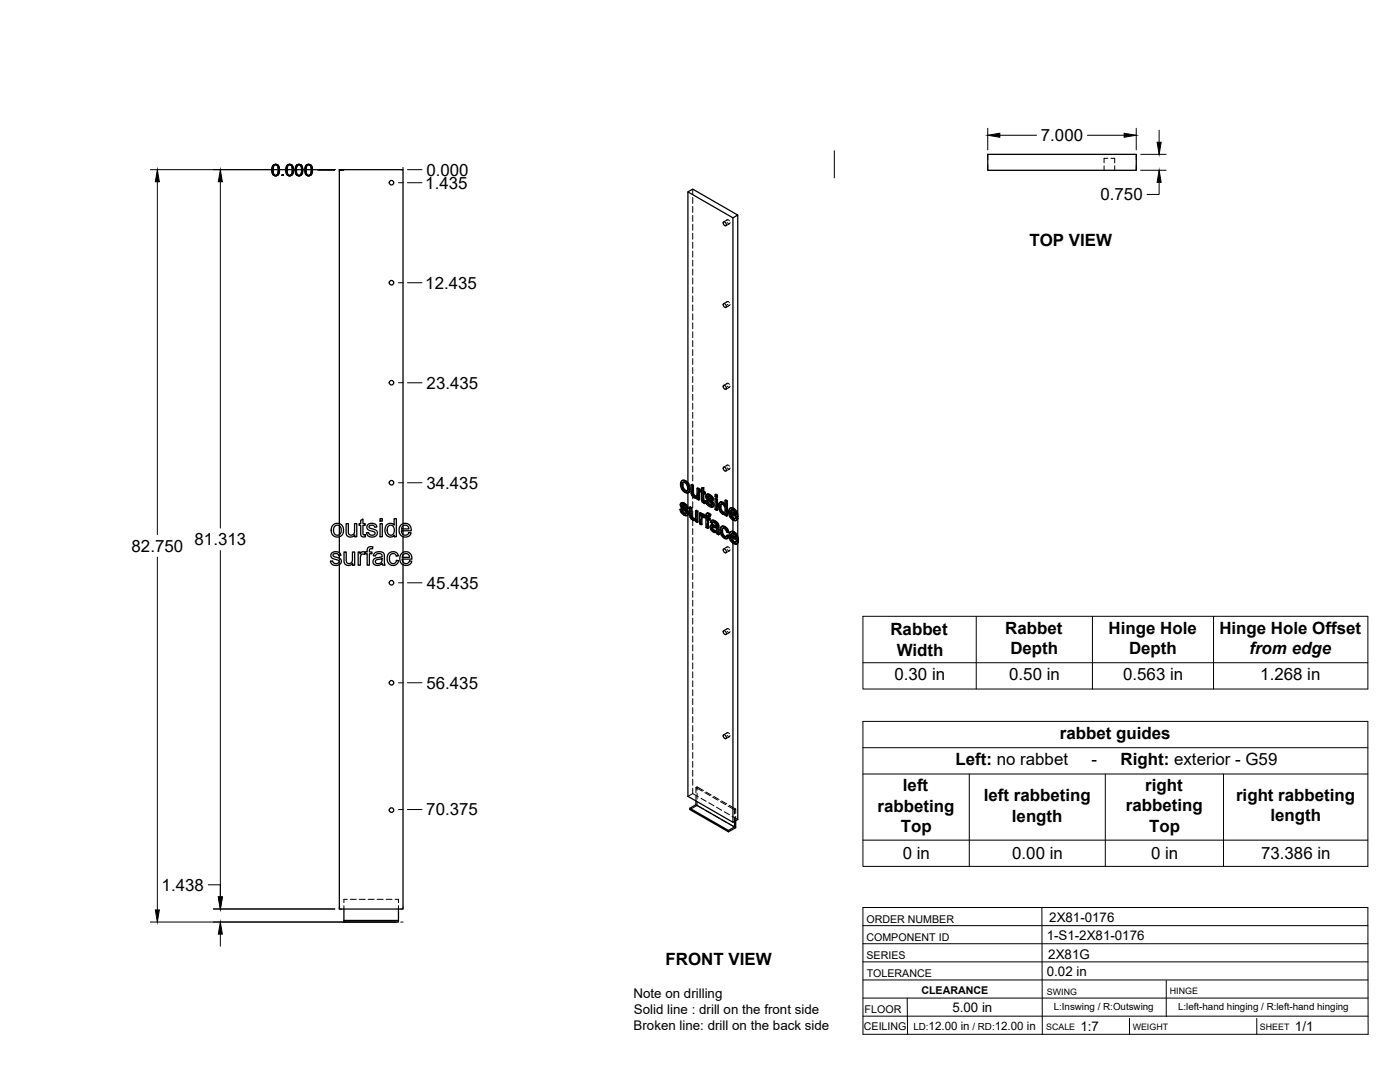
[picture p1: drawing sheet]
<svg xmlns="http://www.w3.org/2000/svg" width="559mm" height="432mm" viewBox="0 0 559 432" stroke-linecap="round" stroke-linejoin="round" font-family="sans-serif">
<!-- layer: Visible -->
<g fill="none" stroke="#000" stroke-width=".51">
<path d="M274.6 76.6l1.9-1.1 18 10.3-2 1.1M394.3 61.6h59.2v6.4h-59.2zM288.8 88.5a.93 .93 0 0 1 1 .6 .93 .93 0 0 1-.3 1l-.8-.8zM294.5 85.8v119.5M288.8 121.2a.93 .93 0 0 1 1 .5 .93 .93 0 0 1-.3 1.1l-.8-.9zM288.8 153.8a.93 .93 0 0 1 1 .5 .93 .93 0 0 1-.3 1.1l-.8-.9zM272.2 191.8l.8-.2 .7 .2zM272.2 191.8l-.5 .7-.1 .8 .5 1.9 1.6 1.5h.7l.5-.3M272.3 193.6l.3 1.5M272.6 195.1l.3-.2 .8 .8-.3 .2zM272.8 192.5l-.2 .9M272.9 194.9l-.3-1.5-.3 .1 .2-.8 .5-.2 .9 .6 .5 1.4-.2 1.4h-.8"/>
<path d="M273.4 192l1 1a1.92 1.92 0 0 1 1 2M273.7 195.7l.5 .2M273.7 191.8l1.2 1.3M274.6 192.6v-116l17.9 10.3v115.8M274.6 193.3l.5 1.9 .3-.2-.2 1.2M275.1 195.2l-.2 1.2 .3-.2-.6 .5v5.7M275.8 193.5l.7 .4 .3-.2v3.2M276.5 193.9v3.1l.3-.1 .3 .6M276.5 197.1l.3 .6 .3-.2 .5 .4M276.8 197.7l.4 .4h.9l-.3 .1M276.8 193.7l-.7-.3-.3 .1v2.9l.3 1.1 .8 1a.97 .97 0 0 0 1.4 .1v.6l.5 .4M277.2 198.1l.6 .1"/>
<path d="M278.2 194.9l.6 .4 .4-.2v4.3l-.4 .2v-4.3M278.3 198.6l-.3 .2M279.2 195.1l-.7-.4-.3 .2v2.6l-.4 .7M280 195.5l-.5 .1v.6l.5 .3v3.3l.8 1h.8l-.1-.7-.6 .1M280 194.8l.9-.2v1.5M280.6 194.8v1.5l.3-.2 .6 .3M280.6 196.3l.6 .3 .3-.2v.6l-.3 .2v-.6M280.6 199.8l.7 .2M280.7 200l.8 .1M280.9 194.6l-.9 .2v1.1l-.5-.3M280.9 197v2.6M281.2 197.2l-.6-.4v2.9l.5 .1"/>
<path d="M281.6 199.9l.6 .2M282.1 197.3l1.3 .1M282.3 198.3l.1 .3 .3-.2 .2 .4M282.4 198.6l.2 .3a1.16 1.16 0 0 1 1.4 .8l.4 .4M282.4 197.2l-.4 .2M282.5 197.4l.6 .2 .3-.2 .7 .6M282.5 199.9l-.6-.2-.3 .2 .4 1.2 .9 .9a1.24 1.24 0 0 0 1.6 .2M282.6 198v.1M282.6 198.9l1.5 1.4 .3-.2 .4 .7M282.7 198.4l-.1-.3-.3 .2 .1-.2 1 .3 .5 1 .6 .2M282.8 197.2l-.9 .3-.2 .9 .4 .8 1.9 1.8-.2 .7M283.1 197.6l.7 .6 .3-.2 .5 .7"/>
<path d="M283.8 198.2l.5 .7 .3-.2 .2 .8-.3 .1-.2-.7M285.4 199.1l.3-.2 .7 .3-.4 .2zM285.4 197.4l.3-.2 .7 .4-.4 .2zM285.4 199.1v4.2l.6 .4M285.4 197.4v.8l.6 .4M286.4 199.2v4.3l-.4 .2v-4.3M286.4 197.6v.8l-.4 .2v-.8M288.8 186.4a.93 .93 0 0 1 1 .6 .93 .93 0 0 1-.3 1l-.8-.8zM289.4 199.7l.6 .3 .3-.1v5.9l-.3 .2v-6M290.3 199.9l-.6-.4-.3 .2v2.1l-.4-.7M133 209.4l1-.5h.9l1.5 .7 .6 1v2.1l-1.1 1.3-1.7 .3-1.4-.8-.6-1.6a2.79 2.79 0 0 1 .8-2.5zM133.5 210.1l1.2-.5 .6 .1 .6 .6 .3 1.8-.9 1.3-1 .2-.9-.7-.3-1.5z"/>
<path d="M135.4 209v-141.3h25.5v141.3M135.4 209.8v3.6M135.4 214.2v6.3M138.2 209h.8l.1 3.7a1.31 1.31 0 0 0 1.7 .7 1.31 1.31 0 0 0 .7-1.6v-2.8h.9v5.2h-.8v-.8a1.86 1.86 0 0 1-2.2 .9 1.86 1.86 0 0 1-1.2-2.1zM144 207.7l.9-.6v1.9h.9v.7h-.9v3.3l.2 .4h.7l.1 .8h-1.3l-.6-.6v-3.9h-.7v-.7h.7zM146.7 209.5l1.7-.6a1.73 1.73 0 0 1 2 1.4l-.8 .1a1.17 1.17 0 0 0-1.1-.9 1.17 1.17 0 0 0-1.2 .9l.4 .4 2.1 .6a1.59 1.59 0 0 1 .7 2 1.59 1.59 0 0 1-2 .9l-1.5-.3-.7-1.4 .9-.1 .2 .6 .6 .5 1.4-.2a.82 .82 0 0 0 .2-1.1 .82 .82 0 0 0-1.1-.3l-1-.3a1.38 1.38 0 0 1-.8-2.2zM151.7 209h.9v5.2h-.9zM151.7 207h.9v1h-.9zM154.3 209.5l1.1-.6a1.86 1.86 0 0 1 1.9 .7v-2.6h.9v7.2h-.8v-.6a2.16 2.16 0 0 1-2.7 .4 2.16 2.16 0 0 1-1.1-2.4zM154.9 210.1l1.3-.5 1 1v2l-.7 .9h-1l-.8-.9-.1-1.5zM160 209.6l1-.7h1.5l1 .7 .5 1 .1 1.2h-3.9l.2 1 .9 .7a1.43 1.43 0 0 0 1.9-1l.9 .1-.4 .9-1 .7h-1.7l-1-.6-.7-1.7 .1-1.2zM160.7 210l.6-.4 1.1 .1 .6 .6 .2 .8h-2.9z"/>
<path d="M160.9 209.9v1.2M160.9 211.8v1.5M160.9 214.2v6.2M271.4 203.3l.6 .2M271.9 200.7l1.3 .1M272 203.5l.4-.2 .2 .9-.3 .1zM272.1 201.7l.7 .5M272.2 202l.2 .4a1.49 1.49 0 0 1 1.6 .9l.3 .2M272.2 200.6l-.4 .2M272.3 204.3l.7 .7h.8M272.3 200.8l.6 .2 .3-.2 .8 .6M272.4 203.3l-.7-.2-.3 .2 .5 1.3 .8 .8a1.26 1.26 0 0 0 1.6 .2"/>
<path d="M272.4 202.4l1.5 1.3 .4-.2 .4 .7M272.5 201.4l-.1 .1M272.5 201.8l-.1-.3-.3 .2 .1-.2 1 .3 .5 1 .7 .3M272.6 204.2l.7 .6M272.6 200.6l-.8 .2-.3 .9 .4 .9 1.8 1.7 .2 .5-.3 .3M272.9 201l.7 .6 .4-.2 .5 .7M273 205l.6 .1M273.6 201.6l.5 .7 .4-.2 .2 .8-.3 .2-.3-.8M273.7 205.1h-.1M273.9 203.7l.4 .6 .4-.1 .1 .7M274.3 204.3l.2 .8 .3-.2-.2 .6v112.3l17.9 10.3v-111.3M274.5 205.1l-.2 .5 .3-.1-.4 .3"/>
<path d="M274.6 202.9v1.1M275.2 202.4l.7 .4 .3-.2v3.2M275.9 202.8v3.1l.3-.1 .3 .6M275.9 206l.3 .6 .3-.2 .4 .4M276.2 206.6l.4 .4h.9M276.2 202.6l-.7-.3-.3 .1v3.1l.3 1.1 .8 .8a.97 .97 0 0 0 1.4 .1M276.6 207l.6 .2M277.5 207l-.3 .2M277.6 203.8l.7 .4 .3-.2v4.3l-.3 .2v-4.3M277.7 207.5v.7l.6 .3M277.7 207.6l-.2 .1M278.6 204l-.7-.4-.3 .2v2.7l-.4 .7"/>
<path d="M279.2 204.7l.6 .4 .3-.2v.5l.4-.2M279.8 205.1v.6l.7-.5 .4 .1M280 206.4l.2 2.8-.3 .2v-2.2M280.1 204.9l-.6-.3-.3 .1v4.3l.7 .4M280.2 205.4l.7-.1 .6 .4M280.3 206.1v.1M280.6 205.4l.6 .5M281 206.6l-.8-.5-.2 .3 .3-.2-.1 .8M281.2 206.5l.6 .3v3.7l.6 .4M281.2 206.5v-.4l-.2 .5M281.2 200.3l.1 .7M281.2 206.5l-.2 .1"/>
<path d="M282.2 204.9h.9l.6 .4M282.2 200.1l.3-.2 .3 .8-.3 .2zM282.4 206.6l.7 .4 .3-.2v.6l-.3 .2v-.6M282.5 204.7l-.5 .2M282.5 200.9l.7 .6h.8M282.7 207.3v3.4l-.3 .2v-3.8l.7 .5M282.7 205.7v.7M282.8 205.1l.6 .4 .3-.2-.4 .8 .1-.6M282.8 200.7l.7 .7M283.1 204.9l-.6-.2-.5 .3-.2 1.2-.6-.3 .6-.1M283.2 201.5l.6 .2M283.3 206.1a.45 .45 0 0 0-.5-.5 .45 .45 0 0 0-.4 .6v.4l.3-.2 .7 .4"/>
<path d="M283.9 209.6l.7-.2 1.4 .5M283.9 201.7h-.1M284.1 210.7l.2 .6 .3-.2 .6 .5M284.1 200.3l.4 .6 .3-.1 .2 .7M284.2 210.4l-.1 .3 .3-.2 .2 .6M284.2 209.4l-.5 .2M284.3 211.3l.5 .5h1h-1M284.3 210.3l-.1 .1M284.4 207.8l.8 .3 .3-.2 .8 .6M284.4 210.3l.8 .3a.72 .72 0 0 1 .8 .6 .72 .72 0 0 1-.5 .8M284.4 210.3l-.2 .1M284.4 210.3v.2"/>
<path d="M284.5 200.9l.2 .8 .3-.2-.2 .6M284.5 208.4l-.4 .5 .6-.5 1.1 .9a.48 .48 0 0 1 .1 .8 .48 .48 0 0 1-.7-.2l-.9-.3M284.6 209.4l-1 .3-.2 1 .7 1.1 1.1 .7a.63 .63 0 0 1 .7 0 .63 .63 0 0 1 .3 .5l.6 .4M284.7 201.7l-.2 .5 .3-.1-.5 .3M284.7 207.6l-.8 .2M285.2 208.1l.8 .6 .3-.2 .4 .5M285.5 207.9l-.8-.3-.9 .3-.3 .5 .6 .5M286 208.7l.4 .5 .3-.2 .2 .7M286.4 209.2l.2 .6 .3-.1 .1 2.9M286.6 209.8l.1 2.9 .3-.1 .1 .6-.3 .2-.1-.6M287.4 202.4l.3 1.4M287.5 200.4h1.2l.6 .6"/>
<path d="M287.7 201.3h.7l.7 .8 .3 1.1-.2 1.4M287.7 201.3l-.3 1.1 .4-.2 .3 1.4M287.7 203.8l.4-.2 .7 .8-.5 .1zM287.8 201.2l-.1 .1M287.8 200.3l-.5 .2M288 201.2l-.2 1M288.1 212l.3 1.4 .3-.2 .7 .8M288.2 210.1l.9 .2 .3-.2 1 1M288.4 213.4l.7 .8h.8M288.4 200.6l.6 .5h.4M288.4 204.6h.8M288.5 209.9l-.6 .3"/>
<path d="M288.6 210.8l-.2 1M288.7 200.4l-.9-.1-.7 .4-.2 2.1 1 2 1 .5 .5-.2v.6l.6 .3M288.8 204.4l.4 .1M288.8 219a.93 .93 0 0 1 1 .6 .93 .93 0 0 1-.3 1l-.8-.8zM289.1 210.3l.9 .8a.88 .88 0 0 1 .7 .5 .88 .88 0 0 1-.1 1l-.5-1.3M289.4 210.1l-.9-.2-.7 .4-.3 .6v1.4l.9 2 1 .7h.7M289.4 205.1l-.2 .2M290 213.7l.7 .4M290.6 212.6l-.6-.3-.6-1.1-.9-.4-.4 1.2 .3-.2 .3 1.4M290.7 214.1l.3-.1-.2 .5-.7 .5zM291 214l-.6-.5-.7 .8-.6-.1M291.3 202.9h.9a1.88 1.88 0 0 1 1.9 1.3"/>
<path d="M291.5 212.3h.9a1.88 1.88 0 0 1 1.9 1.2M291.7 213.6l2.1 1.2-.6-1.4-.8-.5h-.4l-.3 .7 .3-.1 1.7 .9M291.8 206.1l.8 .9 .8-.1M291.8 205.1l.3 .9M292 203.5l-.2 .6M292 214.4l.3 .9M292 215.5l.8 .8h.8M292.2 212.9l-.2 .6M292.5 203.1l1 .9a1.94 1.94 0 0 1 1.1 2.1M292.5 203.6l.8 .9 .3 1-2.1-1.2M292.5 203.6h-.7l-.3 .7 .3-.2 1.7 1M292.5 203.6v.9"/>
<path d="M292.5 205.5v1M292.5 207.5v4.5M292.5 212.9v.9M292.5 214.7v1M292.6 207l.6 .1M292.7 212.4l1.1 1a1.96 1.96 0 0 1 .9 2M292.8 216.3l.5 .2M292.9 202.9l-1.3-.2-.6 .5-.2 .8 .3 2 1.5 1.6M293.1 212.2l-1-.2-.9 .7-.2 1.3 .3 1.2 .7 1.1 1.2 .8h.7l.8-.8M293.3 207l-.1 .1M293.5 216.4l-.2 .1M293.6 206.7l.6 .4"/>
<path d="M293.8 204.3l.4 1.9 .4-.1-.4 .1M293.8 216l.6 .5M293.9 213.7l.5 1.9 .3-.2-.3 .2M294.2 206.4l-2.8-1.5 .4 1.2 .3-.1 .8 .8M294.4 215.8l-2.8-1.6 .4 1.3 .3-.2 .8 .9M294.5 216.8v110.2l-2 1.1M294.5 206.3v.6M294.5 207.1v6.9M294.5 215.8v.3M294.5 206.9l-.7 .8M294.5 206.9l-.9 .9-1-.2M294.5 206.9l-.6-.4-.7 .6"/>
<path d="M294.7 216.3l-.7 .8M294.7 216.3l-.6-.5-.8 .7M132.4 220.7l1.4-.5a1.81 1.81 0 0 1 2.3 1.4l-.9 .2a1.21 1.21 0 0 0-1.1-.9 1.21 1.21 0 0 0-1.2 .8l.3 .4 2.3 .7a1.6 1.6 0 0 1 .6 2 1.6 1.6 0 0 1-2 .9l-1.6-.5-.6-1.2 .9-.2 .3 .8 .6 .3 1.3-.2a.81 .81 0 0 0 .2-1.1 .81 .81 0 0 0-1-.3l-1.1-.3a1.37 1.37 0 0 1-.7-2.3zM135.4 225.3v137.5h25.5v-137.4M135.4 221.7v1.1M137.3 220.3h.9v3.8a1.31 1.31 0 0 0 1.7 .7 1.31 1.31 0 0 0 .8-1.7v-2.8h.9v5.3h-.8v-.8a1.86 1.86 0 0 1-2.3 .8 1.86 1.86 0 0 1-1.2-2.1zM143 220.3h.7v.8a1.27 1.27 0 0 1 2.1-.7l.8-.1v-1.2a1.55 1.55 0 0 1 2.2-.9l-.1 .8a.81 .81 0 0 0-.9 0 .81 .81 0 0 0-.4 .8v.5h1.1v.7h-1.1v4.6h-.8v-4.6h-.8v-.4l-.3 .7-.9-.2-.6 .5-.2 4h-.8zM149.5 220.8l1.6-.6 1.2 .1 .8 .4 .6 4.9h-.9l-.2-.7-1.2 .7h-1.2l-.9-.4-.4-.7a1.74 1.74 0 0 1 2-2l.6-.1a.8 .8 0 0 0 1-.8 .8 .8 0 0 0-1.1-.7l-1 .2-.5 .8-.9-.1zM150.1 223.5l2.4-.6a1.59 1.59 0 0 1-.6 1.8 1.59 1.59 0 0 1-1.9-.1l-.2-.5zM155.2 220.9l1-.6h1.5l.8 .4 .5 1-.8 .3a1.47 1.47 0 0 0-2-.9 1.47 1.47 0 0 0-.8 2l.5 1.4 .7 .4 1.1-.2 .5-1.1 .9 .1-.3 1-1 .8-1.3 .1-.8-.3-.8-.8-.4-1.1 .1-1.2zM160.3 220.9l1-.6h1.5l.9 .6 .6 1.1 .1 1.1h-3.9l.2 1 .8 .8a1.46 1.46 0 0 0 2-1l.8 .3-.4 .8-1 .6h-1.6l-1-.6-.5-.8-.2-1.2 .1-1.2zM160.9 221.5v.9"/>
<path d="M160.9 223.1v1.2M161 221.3l.6-.3h1l.6 .5 .3 .9h-3zM288.8 251.7a.93 .93 0 0 1 1 .5 .93 .93 0 0 1-.3 1.1l-.8-.9zM288.8 293.2a.93 .93 0 0 1 1 .6 .93 .93 0 0 1-.3 1l-.8-.9zM277.8 319.7v1.5l-2.4 1.4v.5l15.4 8.9v-.6l-15.4-8.8M277.8 321.2l15.4 8.8-2.4 1.4M293.2 327.8v2.2M293.6 327.5v2.8l-2.8 1.7M137.3 362.8v5.2h21.7v-.7h-21.7M159 362.8v4.5"/>
<circle cx="156.3" cy="72.9" r=".9"/>
<circle cx="156.3" cy="112.8" r=".9"/>
<circle cx="156.3" cy="152.7" r=".9"/>
<circle cx="156.3" cy="192.6" r=".9"/>
<circle cx="156.3" cy="232.6" r=".9"/>
<circle cx="156.3" cy="272.5" r=".9"/>
<circle cx="156.3" cy="323.3" r=".9"/>
</g>
<!-- layer: Hidden -->
<g fill="none" stroke="#000" stroke-width=".4">
<path d="M276.5 75.5v2.1M276.5 78.8v2.4M440.7 66.2v1.8M442.2 63.2h-1.5v1.8M443.4 63.2h1.5v1.8M444.9 66.2v1.8M276.5 82.4v2.4M276.5 86v2.3M276.5 89.5v2.4M276.5 93.1v2.4M276.5 96.7v2.4M290.1 88.1l.4-.4 .6 .4"/>
<path d="M290.3 87.7l-1.5 .8M290.3 88.8l.6 .5 .5-.4M291.2 89.3l-1.4 .8M276.5 100.2v2.4M276.5 103.8v2.4M276.5 107.4v2.4M276.5 111v2.3M276.5 114.5v2.4M276.5 118.1v2.4M276.5 121.7v2.4M276.5 125.2v2.4M276.5 128.8v2.4"/>
<path d="M276.5 132.4v2.4M276.5 136v2.3M276.5 139.5v2.4M290.1 120.8l.4-.5 .6 .5M290.3 120.3l-1.5 .9M290.3 121.5l.6 .4 .5-.4M291.2 121.9l-1.4 .8M276.5 143.1v2.4M276.5 146.7v2.4M276.5 150.2v2.4M276.5 153.8v2.4M276.5 157.4v2.4"/>
<path d="M290.1 153.4l.4-.5 .6 .5M290.3 153l-1.5 .8M290.3 154.1l.6 .5 .5-.5M291.2 154.5l-1.4 .9M276.5 161v2.3M276.5 164.5v2.4M276.5 168.1v2.4M276.5 171.7v2.4M276.5 175.3v2.3M276.5 178.8v2.4M271.9 193.1l.5 1.9-.3 .2M272.4 195l1.3 1.3-.3 .2"/>
<path d="M272.5 191.6l-.9 1.7M272.8 192.5l-.2 .1M272.9 192.4h.8l-.3 .2M273.7 192.4l.8 .9-.3 .2M273.7 196.3l.9 .3-.3 .2M274.5 195.8l-.3 .1M274.5 193.3l.3 1.4-.4 .2M274.6 192.6v1.4M274.6 195.2v1.5M274.8 194.7l-.1 .8-.5 .4M274.9 196.5l-.3 .1M276.1 193.4l.1 3.3-.3 .2"/>
<path d="M276.2 196.7l.2 .7-.3 .1M276.4 197.4l.4 .6-.3 .2M276.5 182.4v2.4M276.5 186v2.3M276.5 189.5v2.4M276.5 193.1v2.4M276.5 196.7v2.4M276.8 198l.6 .5-.3 .1M277.4 198.5l.8 .2 .4-.3-.3 .2M278.1 198.1h.1M278.3 198l-.4 .2M278.4 198.6h-.1"/>
<path d="M278.4 197.8l-.3 .3M278.5 194.7v2.8l-.4 .5M278.6 198.4v.7l-.3 .1M278.6 199.1l.6 .3M279.8 196l.5 .3-.3 .2M279.8 195.5v.5l-.3 .2M280 195.5l.3 .2M280.3 196.3l.1 3.4-.4 .2M280.3 194.6v1.1l-.3 .2M280.4 199.7l.2 .5-.3 .1M280.6 196.8l.3-.2v.4M280.9 196.6l.6 .4"/>
<path d="M281.9 199.7l.5 1.3-.3 .2M282 197.9l.2 .6-.4 .2M282.1 197.4l-.4 .6M282.2 198.5l.4 .7-.4 .1M282.3 197.2l-.5 .4M282.5 198l.3-.2-.2 .2M282.6 199.2l1.6 1.5-.4 .2M282.7 197.9l-.3 .2M282.8 197.8l.6 .2-.3 .2M283.4 198l.6 .5-.3 .2M284 198.5l.2 .7-.3 .2M284.2 199.2l.6 .3"/>
<path d="M285.7 197.2v.9l-.3 .1M285.7 198.9v1.5M285.7 198.1l.7 .3M289.7 199.5v2.1l-.3 .2M290.1 186l.4-.5 .6 .5M290.3 185.6l-1.5 .8M290.3 186.7l.6 .5 .5-.4M291.2 187.2l-1.4 .8M135.4 209v.8M135.4 213.4v.8M160.9 209v.9M160.9 211.1v.7"/>
<path d="M160.9 213.3v.9M271.7 203.1l.5 1.3-.3 .2M271.8 201.3l.2 .6-.3 .2M271.9 200.8l-.4 .6M272 201.9l.4 .7-.3 .2M272.1 200.6l-.5 .4M272.2 204.4l1.1 1-.3 .1M272.3 201.4l.3-.1-.1 .1M272.4 202.6l1.6 1.5-.3 .2M272.6 201.3l-.4 .2M272.6 201.3l.6 .1-.3 .2M273.2 201.4l.6 .6-.3 .1"/>
<path d="M273.3 205.4l.8 .3-.3 .1M273.8 202l.3 .6-.4 .2M274 204.9l-.2 .1M274 204.1l.2 .5-.3 .2M274 204.9l-.3 .2 .3-.2M274.1 202.6l.6 .3M274.2 204.6l-.2 .3M274.5 205.6l-.4 .1M274.6 202.4v.5M274.6 204v1.5M275.5 202.3l.1 3.3-.3 .2M275.6 205.6l.2 .7-.3 .2"/>
<path d="M275.8 206.3l.4 .6-.3 .2M276.2 206.9l.6 .5-.3 .2M276.5 200.3v2.3M276.5 203.8v2.4M276.5 207.4v2.4M276.5 211v2.4M276.5 214.5v2.4M276.5 218.1v2.4M276.8 207.4l.7 .2 .5-.3-.2 .2M277.5 207h.1M277.7 206.9l-.4 .2M277.8 206.7l-.3 .3"/>
<path d="M277.9 203.6v2.8l-.4 .5M278 207.3v.7l-.3 .2M278 208l.6 .3M279.5 207.3v1.6l-.3 .1M279.5 208.9l.7 .3M279.5 204.6v1.5M280.1 206.1l.8-.1-.3 .2M280.1 205.4v.1M280.2 206.1l.3-.2-.2 .2M280.4 205.2l-.6 .5M280.6 200.2l.6 .4-.4 .2M280.9 206l.4 .4"/>
<path d="M281.2 200.6l.4 .2M281.2 206.1l.3-.1-.2 .4M281.5 205.7v.1M281.5 206.3l.6 .3-.3 .2M281.5 206l-.2 .4M281.5 205.7l-.3 .3M281.8 205.8l.3 .2M282.1 209.1v1.2l-.3 .2M282.1 210.3l.6 .4M282.1 206.6v1.3M282.2 205l-.1 1-.3 .2M282.3 204.7l-.5 .4"/>
<path d="M282.4 201l1.1 1-.3 .1M282.4 207.1l.3-.2v.4M282.5 205.7l.4-.2-.2 .2M282.7 206.9l.7 .5M282.9 205.5l.4 .1-.4 .2M283.3 205.6l.3 .3M283.5 202l.8 .2-.3 .2M283.7 210.1l.4 1.1-.4 .2M283.8 209.6l-.4 .7M283.8 208.3l.7 .4M284 209.5l-.5 .3M284.1 211.2l.9 .9-.3 .2"/>
<path d="M284.1 201.5h-.1M284.1 207.7l-.6 .7M284.2 200.7l.1 .5-.3 .2M284.2 201.5l-.3 .2 .2-.2M284.2 207.6l-.4 .3M284.3 201.2l-.2 .3M284.4 208.4l.4-.1-.3 .1M284.5 210.2l.2-.1zM284.5 210.2l-.2 .1M284.6 210.1l-.4 .2M284.6 202.2h-.3M284.7 210.1l1.6 .5-.3 .2"/>
<path d="M284.8 208.3l.6 .1-.3 .2M285 212.1l.7 .2-.3 .2M285.4 208.4l.7 .7-.3 .2M285.7 212.3h.7l-.4 .1M285.7 201.6v1.6l-.3 .1M285.7 203.2l.7 .3M286 209.9l.3 .1M286 211.7l-.3 .2M286.1 209.1l.2 .7-.3 .2M286.2 211.5l-.4 .3M286.3 210.6l-.1 .9-.3 .2M286.3 209.8l-.3 .4"/>
<path d="M286.4 212.3l.1 .6-.3 .1M286.5 212.9l.6 .3M287.1 201.8l.2 1.3-.3 .2M287.3 200.7l-.2 1.1-.3 .2M287.3 203.1l.6 1.1-.3 .2M287.6 200.4l-.6 .5M287.7 211.4l.5 2-.3 .2M287.9 204.2l.8 .8-.3 .1M287.9 210.3l-.2 1.1-.3 .2M288 201.1h.7l-.3 .2M288 201.1l-.2 .1M288 201.1v.1"/>
<path d="M288.1 201.1l-.3 .1M288.2 213.4l1.2 1.3-.3 .1M288.2 210l-.6 .5M288.6 210.8l-.2 .1M288.7 210.7l.8 .1-.4 .1M288.7 205l.7 .1 .4-.2-.4 .2M288.7 201.1l.8 .8-.4 .2M289.4 201.1l.3 .5M289.4 214.7l1.1 .1M289.5 210.8l.5 .5-.3 .2M289.5 201.9l.3 1.5-.4 .2M289.5 205.1h-.1"/>
<path d="M289.8 203.4l-.2 .8-.4 .3 .3-.1M289.8 204.9v.6l-.4 .2M289.8 205.5l.5 .3M290 211.3l.3 .8-.3 .2M290 214.1l-.1 .1M290.1 218.7l.4-.5 .6 .5M290.3 218.2l-1.5 .9M290.3 212.1l.6 .3M290.3 219.4l.6 .4 .5-.4M290.4 213.5l-.7 .8M291.1 204.1l.5 1.9-.3 .2M291.2 219.8l-1.4 .8"/>
<path d="M291.3 213.5l.5 1.9-.3 .2M291.4 204.9l.4-.2v.4M291.6 206l1.3 1.4-.3 .2-.1-1.1M291.6 202.7l-.8 1.6M291.6 214.2l.4-.2v.4M291.8 204.7l2.7 1.6M291.8 215.4l1.3 1.3-.3 .2M291.8 212.1l-.8 1.6M292 214l2.7 1.6M292 203.5l-.2 .1M292.2 212.9h-.2M292.3 212.7l.8 .1-.4 .2"/>
<path d="M292.5 202.7v.9l.4-.1-.8-.1M292.5 204.5v1M292.5 212v.9M292.5 213.8v.9M292.5 215.7v1.1M292.9 203.5l.7 .8-.3 .2M292.9 207.4l1.1 .2-.4 .2M293.1 212.8l.7 .9-.3 .2M293.1 216.7l1.1 .3-.4 .2M293.4 206.9h.1M293.5 205.1l.4 .2M293.6 206.9l-.3 .1 .2-.1"/>
<path d="M293.6 216.3h.1M293.6 204.3l.3 1-.3 .2M293.7 216.3l-.2 .1M293.7 214.4l.4 .3M293.8 216.2l-.3 .2M293.8 213.7l.3 1-.3 .1M293.9 206.5l-.4 .4M294.1 215.8l-.4 .5M294.1 207.5l-.1 .1M294.3 216.9l-.1 .1M294.5 205.3v1M294.5 206.9v.2"/>
<path d="M294.5 214v1.8M294.5 216.1v.7M135.4 220.5v1.2M135.4 222.8v2.5M160.9 220.4v1.1M160.9 222.4v.7M160.9 224.3v1.1M276.5 221.7v2.4M276.5 225.3v2.3M276.5 228.8v2.4M276.5 232.4v2.4M276.5 236v2.4"/>
<path d="M276.5 239.5v2.4M276.5 243.1v2.4M276.5 246.7v2.4M276.5 250.3v2.3M276.5 253.8v2.4M276.5 257.4v2.4M290.1 251.3l.4-.5 .6 .5M290.3 250.9l-1.5 .8M290.3 252l.6 .5 .5-.5M291.2 252.4l-1.4 .9M276.5 261v2.4M276.5 264.5v2.4"/>
<path d="M276.5 268.1v2.4M276.5 271.7v2.4M276.5 275.3v2.3M276.5 278.8v2.4M276.5 282.4v2.4M276.5 286v2.4M276.5 289.6v2.3M276.5 293.1v2.4M276.5 296.7v2.4M290.1 292.8l.4-.4 .6 .4M290.3 292.4l-1.5 .8M290.3 293.5l.6 .5 .5-.5"/>
<path d="M291.2 294l-1.4 .8M276.5 300.3v2.3M276.5 303.8v2.4M276.5 307.4v2.4M276.5 311v2.4M276.5 314.6v2.1M276.5 316.7l-1.9 1.1M276.5 316.7l2.3 1.3M277.8 317.6v2.1M277.8 314.3l2.5 1.4M278.2 315.3v-1.3l-.4 .3v2.1M278.2 316.5v2.4"/>
<path d="M278.2 314l2.6 1.5M279.8 318.6l2.1 1.2M281.3 316.3l2.1 1.2M281.8 316.1l2.1 1.2M284.4 318.1l2.1 1.2M284.9 317.9l2.1 1.1M287.5 319.9l2.1 1.2M288 319.6l2.1 1.2M278.2 321.4l-2.8 1.7M278.2 320.1v1.3M278.2 321.4l2.6 1.5M281.8 323.5l2.1 1.2"/>
<path d="M282.9 320.4l2.1 1.2M284.9 325.3l2.1 1.2M286 322.2l2.1 1.2M288 327.1l2.1 1.2M289.1 324l2.1 1.1M290.6 321.7l2.6 1.5 .4-.3M291.1 321.4l2.5 1.5M291.1 328.8l2.5 1.5M292.2 325.7l2.3 1.3M293.2 323.2v1.7M293.2 326.1v1.7M293.6 322.9v1.7"/>
<path d="M293.6 325.8v1.7M138.6 358.9h-1.3v1.3M139.8 358.9h2.4M143.4 358.9h2.4M147 358.9h2.4M150.5 358.9h2.4M154.1 358.9h2.4M157.7 358.9h1.3v1.3M137.3 361.4v1.4M159 361.4v1.4"/>
</g>
<!-- layer: Reference -->
<g fill="none" stroke="#000" stroke-width=".4">
<path d="M135.4 67.7h1.9M136.4 67.7h-1h1.9h-1.9v.9M159 72.9h1.9M160.9 66.8v.9h-.9M394.3 61.6v2.1M394.3 65.8v2.2M453.5 61.6v2.1M453.5 65.8v2.2M159 112.8h1.9M159 152.7h1.9M159 192.7h1.9M159 232.6h1.9"/>
<path d="M159 272.5h1.9M159 323.1h1.9M135.4 361.9v.9h1M160 368h.9M160.9 361.9v.9h-.9"/>
</g>
<!-- layer: Hidden Narrow -->
<path d="M276.1 196l-.3 .2M278.5 197l-.3 .2M280.3 198.8l-.3 .1M273.3 203.5l-.3 .1M275.5 204.9l-.3 .2M277.9 205.9l-.3 .2M282.1 205.6l-.3 .2M283.5 200.1l-.3 .1M285.3 210.3l-.3 .2M286.3 210.9l-.3 .2" fill="none" stroke="#000" stroke-width=".4"/>
<!-- layer: Visible Narrow -->
<path d="M276.8 196.1l-.3 .2M280.9 199.2l-.3 .1M283.5 199.3l-.3 .2M273.3 202.7l-.3 .2M276.2 205l-.3 .2M282.7 206l-.3 .2M285.2 209.6l-.3 .2M287 210.4l-.4 .1M287 211.3l-.4 .2" fill="none" stroke="#000" stroke-width=".4"/>
<!-- layer: Titleblock -->
<path d="M344.4 362.2h201.6l.1 50.6h-201.7zM344.4 376.6h201.6M344.4 369.4h201.6M415.9 362.2l.1 50.6M344.4 383.9h201.6M344.4 398.3h201.6M344.4 391.1h201.6M362.1 398.3l.1 14.4M465.5 391.3v14.4M344.4 405.5h201.7M450.8 406.4v6.4M501.6 406.4v6.4" fill="none" stroke="#000" stroke-width=".4"/>
<!-- layer: Custom Tables -->
<path d="M344.4 246h201.6v29h-201.6zM389.7 246v29M436 246v29M484.4 246v29M344.4 264.5h201.6M344.4 287.9h201.6v57.9h-201.6zM344.4 298.4h201.6M344.4 308.9h201.6M386.9 308.9v36.9M441.2 308.9v36.9M488.4 308.9v36.9M344.4 335.3h201.6" fill="none" stroke="#000" stroke-width=".4"/>
<!-- layer: FD_Dimensions -->
<g fill="none" stroke="#000" stroke-width=".4">
<path d="M394.3 51.2v8.6M399.1 54h14.6M434 54h14.7M453.5 51.2v8.6M462.7 51.9v4.9M60 67.7h73.7M62.8 72.5v140.8M87.9 72.5v138.2M162.6 67.7h5.8M162.6 72.9h5.8M455.3 61.6h10.2M455.3 67.9h10.2"/>
<path d="M462.7 72.8v4.8h-4.9M162.6 112.8h5.8M162.6 152.8h5.8M162.6 192.7h5.8M87.9 219.7v138.2M62.8 222.3v140.8M162.6 232.6h5.8M162.6 272.5h5.8M162.6 323.1h5.8M83.1 353.1h4.8M60 368h98.2M85.2 362.8h48.5"/>
<path d="M87.9 372.8v4.8"/>
</g>
<path d="M394.3 54l4.8-.8v1.6zM448.7 53.2l4.8 .8-4.8 .8zM461.9 56.8h1.6l-.8 4.8zM62.8 67.7l.8 4.8h-1.6zM87.9 67.7l.9 4.8h-1.7zM462.7 67.9l.8 4.9h-1.6zM87.1 357.9h1.7l-.9 4.9zM62 363.1h1.6l-.8 4.9zM87.9 368l.9 4.8h-1.7z" fill="#000" stroke="#000" stroke-width=".4"/>
<!-- layer: Smart Centers -->
<path d="M333 60.1v10.9" fill="none" stroke="#000" stroke-width=".4"/>
<g font-size="6.7">
<text x="415.5" y="56.3">7.000</text>
<text x="108.2" y="70.1">0.000</text>
<text x="170.2" y="70.1">0.000</text>
<text x="169.8" y="75.3">1.435</text>
<text x="439.3" y="80">0.750</text>
<text x="410.9" y="98.2">TOP VIEW</text>
<text x="169.8" y="115.2">12.435</text>
<text x="170.3" y="155.1">23.435</text>
<text x="170.2" y="195">34.435</text>
<text x="52.5" y="220.2">82.750</text>
<text x="77.7" y="217.6">81.313</text>
<text x="170.4" y="234.9">45.435</text>
<text x="355.4" y="253.6">Rabbet</text>
<text x="401.2" y="252.9">Rabbet</text>
<text x="442.5" y="252.9">Hinge Hole</text>
<text x="486.7" y="252.9">Hinge Hole Offset</text>
<text x="357.9" y="261.6">Width</text>
<text x="403.3" y="261">Depth</text>
<text x="450.6" y="261">Depth</text>
<text x="498.7" y="261">from edge</text>
<text x="170.2" y="274.8">56.435</text>
<text x="357" y="271.4">0.30 in</text>
<text x="402.8" y="271.4">0.50 in</text>
<text x="448.3" y="271.4">0.563 in</text>
<text x="503" y="271.4">1.268 in</text>
<text x="423" y="294.8">rabbet guides</text>
<text x="381.4" y="305.4">Left: no rabbet</text>
<text x="435.7" y="305.4">-</text>
<text x="447.3" y="305.4">Right: exterior - G59</text>
<text x="360.4" y="315.8">left</text>
<text x="457.1" y="315.8">right</text>
<text x="350.3" y="323.9">rabbeting</text>
<text x="392.7" y="319.8">left rabbeting</text>
<text x="449.4" y="323.8">rabbeting</text>
<text x="493.4" y="319.8">right rabbeting</text>
<text x="170.2" y="325.4">70.375</text>
<text x="403.9" y="327.9">length</text>
<text x="507" y="327.8">length</text>
<text x="359.5" y="331.9">Top</text>
<text x="458.6" y="331.9">Top</text>
<text x="360.3" y="342.9">0 in</text>
<text x="404" y="342.9">0.00 in</text>
<text x="459.4" y="342.9">0 in</text>
<text x="503.4" y="342.9">73.386 in</text>
<text x="64.5" y="355.5">1.438</text>
<text x="265.7" y="385.2">FRONT VIEW</text>
</g>
<g font-size="5.3">
<text x="418.8" y="368">2X81-0176</text>
<text x="417.8" y="375.1">1-S1-2X81-0176</text>
<text x="418.4" y="382.6">2X81G</text>
<text x="417.8" y="389.5">0.02 in</text>
<text x="252.9" y="398.4">Note on drilling</text>
<text x="253" y="404.9">Solid line : drill on the front side</text>
<text x="380.1" y="404">5.00 in</text>
<text x="252.9" y="411.2">Broken line: drill on the back side</text>
<text x="431.3" y="411.5">1:7</text>
<text x="516.9" y="411.5">1/1</text>
</g>
<g font-size="4.6">
<text x="370.6" y="411.2">12.00 in</text>
<text x="397" y="411.2">12.00 in</text>
</g>
<g font-size="4.3">
<text x="345.8" y="368.4">ORDER NUMBER</text>
<text x="345.8" y="375.5">COMPONENT ID</text>
<text x="345.8" y="382.7">SERIES</text>
<text x="345.9" y="389.9">TOLERANCE</text>
<text x="367.7" y="396.7">CLEARANCE</text>
<text x="345.1" y="404.3">FLOOR</text>
<text x="344.8" y="411.1">CEILING</text>
</g>
<g font-size="3.9">
<text x="420.6" y="403.1">L:Inswing / R:Outswing</text>
<text x="470.2" y="403.1">L:left-hand hinging / R:left-hand hinging</text>
<text x="364.6" y="411.2">LD:</text>
<text x="388.2" y="411.2">/ RD:</text>
</g>
<g font-size="3.5">
<text x="417.9" y="397">SWING</text>
<text x="466.9" y="396.9">HINGE</text>
<text x="417.5" y="410.9">SCALE</text>
<text x="452.1" y="410.9">WEIGHT</text>
<text x="502.9" y="410.9">SHEET</text>
</g>
</svg>
